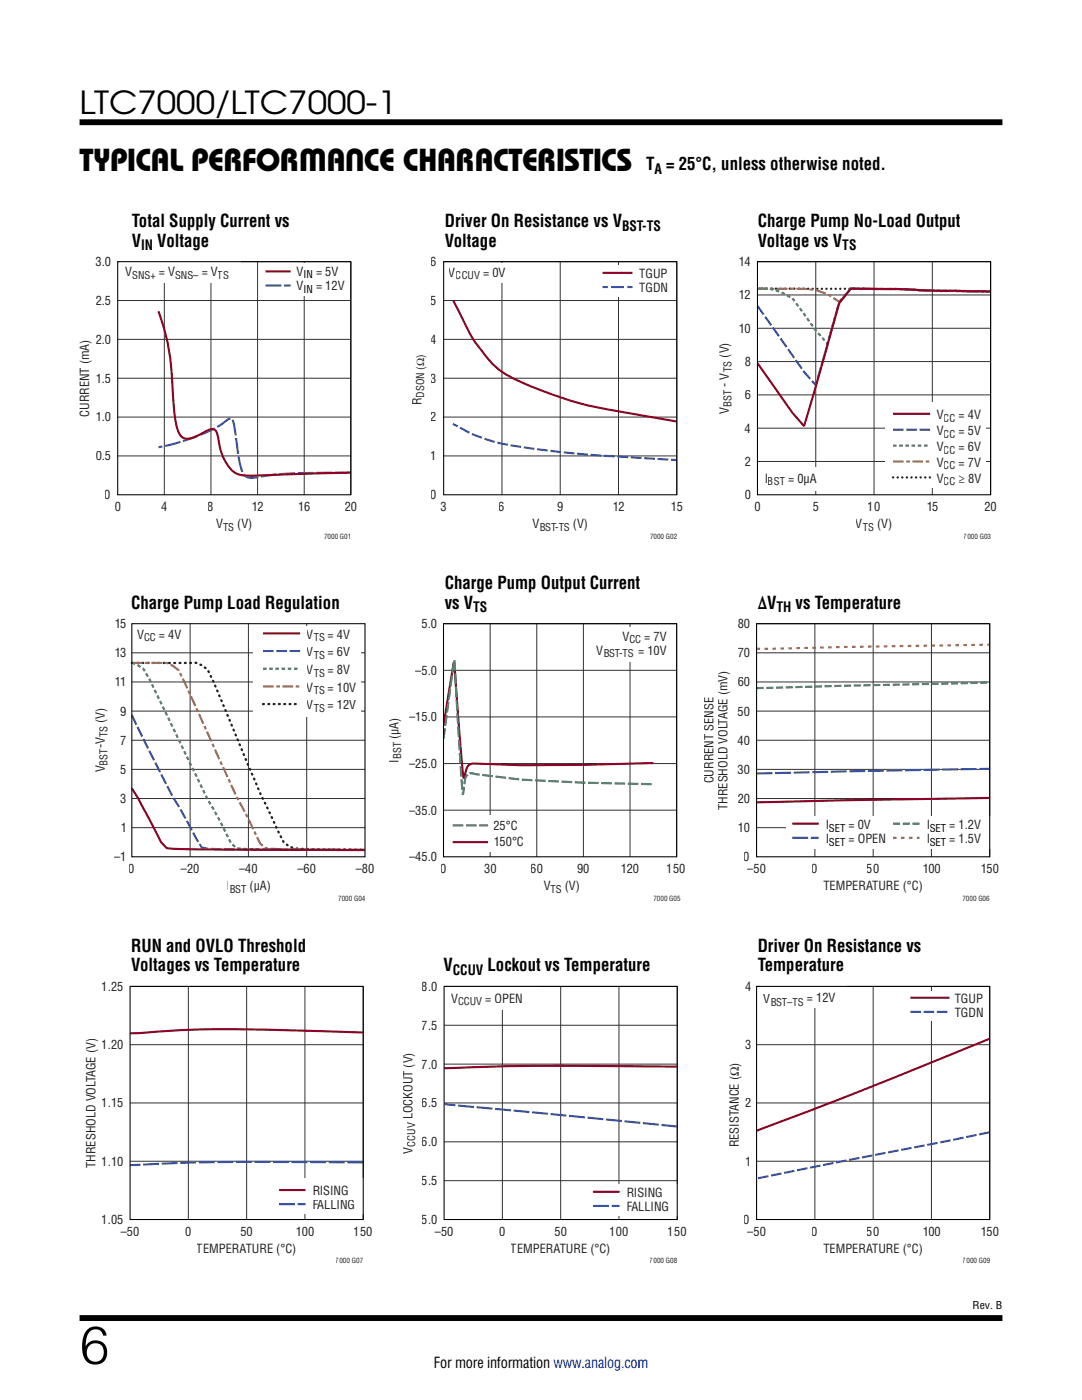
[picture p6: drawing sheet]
<svg xmlns="http://www.w3.org/2000/svg" width="216mm" height="279mm" viewBox="0 0 216 279" stroke-linecap="round" stroke-linejoin="round" font-family="sans-serif">
<path d="M15.9 24.4h184.1M15.9 263h184.1" fill="none" stroke="#000" stroke-width="1.2" stroke-linecap="butt"/>
<path d="M23.5 52.2h46.5v46.5M23.5 60h46.5M32.8 52.2v46.5M42.1 52.2v46.5M51.4 52.2v46.5M60.7 52.2v46.5M23.5 75.5h46.5M23.5 67.7h46.5M23.5 91h46.5M23.5 83.2h46.5" fill="none" stroke="#323232" stroke-width=".2"/>
<path d="M23.8 51.8h24.3v4.6h-24.3z" fill="#fff"/>
<path d="M70 94.4l-1.5-.1a93.7 93.7 0 0 0-18.5 1.1 1.77 1.77 0 0 1-1.7-1.3 68.9 68.9 0 0 1-1.6-9.4l-.4-1.1a1.09 1.09 0 0 0-1.4 .5 33.6 33.6 0 0 1-10.1 4.4l-3.2 .8" fill="none" stroke="#3a52a4" stroke-width=".42" stroke-dasharray="3.2 .5" stroke-linecap="butt"/>
<path d="M31.6 62.1a46.9 46.9 0 0 1 2.9 16.3l.4 5.1a8.1 8.1 0 0 0 1.1 3.4 2.08 2.08 0 0 0 2.6 .4l1.5-.7a4.8 4.8 0 0 1 2.4-1 1.7 1.7 0 0 1 1 1.6 10.2 10.2 0 0 0 3.3 7.1 10.4 10.4 0 0 0 5.6 .6l17.6-.6" fill="none" stroke="#900027" stroke-width=".42"/>
<path d="M23.5 52.2h46.5v46.5h-46.5z" fill="none" stroke="#000" stroke-width=".21"/>
<path d="M51.8 52.6h17.5v6.4h-17.5z" fill="#fff"/>
<path d="M53 54.2h5" fill="none" stroke="#910028" stroke-width=".42"/>
<path d="M53 57h5" fill="none" stroke="#3a52a3" stroke-width=".42" stroke-dasharray="3.2 .5" stroke-linecap="butt"/>
<path d="M151.1 52.2h46.6v46.5M151.1 58.9h46.6M162.8 52.2v46.5M174.4 52.2v46.5M186 52.2v46.5M151.1 78.8h46.6M151.1 72.2h46.6M151.1 65.5h46.6M151.1 92.1h46.6M151.1 85.5h46.6" fill="none" stroke="#323232" stroke-width=".2"/>
<g fill="#fff">
<path d="M152 93.2h12.7v4.6h-12.7z"/>
<path d="M176.7 80.2h19.9v17.1h-19.9z"/>
</g>
<path d="M197.6 58.2l-9.2-.1a269.1 269.1 0 0 0-18.6-.5l-2.4 2.9-7 24.5-2.3-2.6-6.9-9.8M178.2 82.6h7.4" fill="none" stroke="#900027" stroke-width=".42"/>
<path d="M151.2 61.1l9.2 13.1 2.4 2.7 4.6-16.4 2.4-2.9 11.6 .1 4.6 .3 11.6 .1M178.2 85.8h7.4" fill="none" stroke="#3a52a4" stroke-width=".42" stroke-dasharray="2.1 .5" stroke-linecap="butt"/>
<path d="M151.2 57.6h2.3l2.3 .7 2.3 1.2 4.7 6.5 2.3 2.6 2.3-8.1 2.4-2.9 9.3 .1 4.6 .2 13.9 .3M178.2 88.9h7.4" fill="none" stroke="#36864b" stroke-width=".42" stroke-dasharray=".7 .5" stroke-linecap="butt"/>
<path d="M151.2 57.6h9.2l2.4 .3 2.3 .8 2.3 1.5 2.4-2.6 9.3 .1 4.6 .3 11.6 .2 2.3-.1M178.2 92.1h7.4" fill="none" stroke="#b57233" stroke-width=".42" stroke-dasharray="2.1 .5 .7 .5" stroke-linecap="butt"/>
<path d="M151.2 57.6h16.2a312.9 312.9 0 0 1 21 .5l2.3-.1 6.9 .2M178.2 95.3h7.4" fill="none" stroke="#231f20" stroke-width=".46" stroke-dasharray="0 .9"/>
<path d="M151.1 52.2h46.6v46.5h-46.6z" fill="none" stroke="#000" stroke-width=".21"/>
<path d="M88.5 52.2h46.5v46.5M88.5 60h46.5M100.2 52.2v46.5M111.8 52.2v46.5M123.4 52.2v46.5M88.5 75.5h46.5M88.5 67.7h46.5M88.5 91h46.5M88.5 83.2h46.5" fill="none" stroke="#323232" stroke-width=".2"/>
<g fill="#fff">
<path d="M89 52.6h14.5v3.9h-14.5z"/>
<path d="M118.8 52.8h15.8v6.4h-15.8z"/>
</g>
<path d="M120.2 54.5h6M90.5 60l.2 .5a72.7 72.7 0 0 0 4.5 8.4l.4 .4a17.7 17.7 0 0 0 9.5 7.5 76.9 76.9 0 0 0 21.1 5.8l8.8 1.5" fill="none" stroke="#900027" stroke-width=".42"/>
<path d="M120.2 57.3h1.1M125.2 57.3h1M90.4 84.6l.9 .5M133.9 91.8h1.1" fill="none" stroke="#3a52a4" stroke-width=".42"/>
<path d="M121.9 57.3h2.9" fill="none" stroke="#3a52a4" stroke-width=".42" stroke-dasharray="2.6 .6" stroke-linecap="butt"/>
<path d="M133.4 91.7l-13.8-.8-6.5-.6a110.4 110.4 0 0 1-15.2-2.3 26.3 26.3 0 0 1-6.4-2.8" fill="none" stroke="#3a52a4" stroke-width=".42" stroke-dasharray="2.1 .5" stroke-linecap="butt"/>
<path d="M88.5 52.2h46.5v46.5h-46.5z" fill="none" stroke="#000" stroke-width=".21"/>
<path d="M26.3 136.1h46.5M26.3 130.3h46.5M37.9 124.5v46.5M49.6 124.5v46.5M61.2 124.5v46.5M26.3 159.4h46.5M26.3 153.5h46.5M26.3 147.7h46.5M26.3 141.9h46.5M26.3 165.2h46.5" fill="none" stroke="#323232" stroke-width=".2"/>
<path d="M50.6 125h21.5v18.1h-21.5z" fill="#fff"/>
<path d="M52.5 126.4h7.4M26.3 157.3l1.2 1.9 4.6 8.9 1.2 1.2 9.3 .2 30.2 .1" fill="none" stroke="#900027" stroke-width=".42"/>
<path d="M52.5 129.9h7.4M26.3 142.7l2.3 4.8a244.1 244.1 0 0 0 9.3 17.5l2.4 4.1 1.1 .3 9.3 .2h22.1" fill="none" stroke="#3a52a4" stroke-width=".42" stroke-dasharray="2.1 .5" stroke-linecap="butt"/>
<path d="M26.3 132.2l1.2 .5 1.1 .8 1.2 2 5.8 12a277.9 277.9 0 0 0 9.3 18.4l1.2 2.3 1.1 1.1 7 .2 18.6 .1M52.5 133.5h7.4" fill="none" stroke="#36864b" stroke-width=".42" stroke-dasharray=".7 .5 .7 .5" stroke-linecap="butt"/>
<path d="M26.3 132.3h7l1.1 .5 1.2 .9 5.8 12.6a302.6 302.6 0 0 0 9.3 19.6l1.2 2.4 1.2 1 5.8 .2 13.9 .1M52.5 137h7.4" fill="none" stroke="#b57233" stroke-width=".42" stroke-dasharray="2.1 .5 .7 .5" stroke-linecap="butt"/>
<path d="M26.3 132.3h12.8l1.2 .5 1.1 .8 3.5 8a370 370 0 0 0 11.6 26.4l1.2 1a18.8 18.8 0 0 0 5.8 .5l9.3 .1M52.5 140.5h7.4" fill="none" stroke="#231f20" stroke-width=".46" stroke-dasharray=".2 .9"/>
<path d="M26.3 124.5h46.5v46.5h-46.5z" fill="none" stroke="#000" stroke-width=".21"/>
<path d="M88.5 124.5h46.5v46.5M88.5 133.8h46.5M97.8 124.5v46.5M107.1 124.5v46.5M116.4 124.5v46.5M125.7 124.5v46.5M88.5 152.4h46.5M88.5 143.1h46.5M88.5 161.7h46.5" fill="none" stroke="#323232" stroke-width=".2"/>
<g fill="#fff">
<path d="M117.1 125.1h17v6.8h-17z"/>
<path d="M89.3 162.8h13.6v7.2h-13.6z"/>
</g>
<path d="M88.6 147l2.1-15.2 1.1 18.6 .6 8.2 .1-.4a8.9 8.9 0 0 1 .6-3.4 1.35 1.35 0 0 1 1.6-.3l9.3 1.1 12.4 .6 14 .3M90.3 164.7h7.1" fill="none" stroke="#37864b" stroke-width=".42" stroke-dasharray="2.1 .5" stroke-linecap="butt"/>
<path d="M88.6 144.4l2-12.3 1.3 17.1 .6 6.1 .4-1.3a1.63 1.63 0 0 1 1.8-1.6l9.3 .3 12.4-.1 14-.3M90.3 168.1h7.1" fill="none" stroke="#900027" stroke-width=".42"/>
<path d="M88.5 124.5h46.5v46.5h-46.5z" fill="none" stroke="#000" stroke-width=".21"/>
<path d="M151 124.5h46.5v46.5M151 136.1h46.5M151 130.3h46.5M162.6 124.5v46.5M174.2 124.5v46.5M185.9 124.5v46.5M151 159.4h46.5M151 153.5h46.5M151 147.7h46.5M151 141.9h46.5M151 165.2h46.5" fill="none" stroke="#323232" stroke-width=".2"/>
<path d="M156.8 162.8h41.6v6.5h-41.6z" fill="#fff"/>
<path d="M197.4 159.2l-46.4 .9M158.1 164.4h5.3" fill="none" stroke="#900027" stroke-width=".42"/>
<path d="M151 154.4l46.4-1M158.1 167.2h5.3" fill="none" stroke="#3a52a3" stroke-width=".42" stroke-dasharray="3.2 .5" stroke-linecap="butt"/>
<path d="M151 137.3l46.4-1.1M178.2 164.4h5.3" fill="none" stroke="#37854b" stroke-width=".42" stroke-dasharray="1.4 .5" stroke-linecap="butt"/>
<path d="M151 129.5l46.4-.8M178.2 167.2h5.3" fill="none" stroke="#b67334" stroke-width=".42" stroke-dasharray=".7 .9" stroke-linecap="butt"/>
<path d="M151 124.5h46.5v46.5h-46.5z" fill="none" stroke="#000" stroke-width=".21"/>
<path d="M26 196.9h46.5v46.5M37.6 196.9v46.5M49.2 196.9v46.5M60.8 196.9v46.5M26 208.5h46.5M26 231.8h46.5M26 220.1h46.5" fill="none" stroke="#323232" stroke-width=".2"/>
<path d="M54.6 235.2h18.7v7h-18.7z" fill="#fff"/>
<path d="M72.4 206.1l-5.6-.2a329.2 329.2 0 0 0-35.4 0l-5.4 .3M55.7 237.5h5.3" fill="none" stroke="#900027" stroke-width=".42"/>
<path d="M72.4 232l-18.5-.1a444.4 444.4 0 0 0-27.9 .6M55.7 240.3h5.3" fill="none" stroke="#3a52a3" stroke-width=".42" stroke-dasharray="3.2 .5" stroke-linecap="butt"/>
<path d="M26 196.9h46.5v46.5h-46.5z" fill="none" stroke="#000" stroke-width=".21"/>
<path d="M88.6 196.9h46.5v46.5M100.2 196.9v46.5M111.9 196.9v46.5M123.5 196.9v46.5M88.6 212.4h46.5M88.6 204.6h46.5M88.6 235.6h46.5M88.6 227.9h46.5M88.6 220.1h46.5" fill="none" stroke="#323232" stroke-width=".2"/>
<g fill="#fff">
<path d="M89.5 196.8h17.9v4.6h-17.9z"/>
<path d="M117.3 236.2h18.6v6.4h-18.6z"/>
</g>
<path d="M135.1 212.8l-29.1-.1-17.3 .5M118.4 237.9h5.2" fill="none" stroke="#900027" stroke-width=".42"/>
<path d="M135.1 224.8l-46.3-4.5M118.4 240.7h5.2" fill="none" stroke="#3a52a3" stroke-width=".42" stroke-dasharray="3.2 .5" stroke-linecap="butt"/>
<path d="M88.6 196.9h46.5v46.5h-46.5z" fill="none" stroke="#000" stroke-width=".21"/>
<path d="M151 196.9h46.5v46.5M162.6 196.9v46.5M174.2 196.9v46.5M185.9 196.9v46.5M151 208.5h46.5M151 231.8h46.5M151 220.1h46.5" fill="none" stroke="#323232" stroke-width=".2"/>
<g fill="#fff">
<path d="M151.7 196.6h17.3v4.6h-17.3z"/>
<path d="M180.6 197.8h14.5v5.9h-14.5z"/>
</g>
<path d="M181.6 199.1h7.9M197.4 207.3l-26.5 10.8-19.9 7.5" fill="none" stroke="#900027" stroke-width=".42"/>
<path d="M181.6 201.9h7.9M197.5 226l-46.6 9.2" fill="none" stroke="#3a52a4" stroke-width=".42" stroke-dasharray="2.1 .5" stroke-linecap="butt"/>
<path d="M151 196.9h46.5v46.5h-46.5z" fill="none" stroke="#000" stroke-width=".21"/>
<text font-size="10.6" x="15.9" y="272.2">6</text>
<g font-size="6.3">
<text x="15.9" y="22.8">LTC7000/LTC7000-1</text>
<text x="15.9" y="34.1">TYPICAL PERFORMANCE CHARACTERISTICS</text>
</g>
<g font-size="3.5">
<text x="128.9" y="34">T = 25°C, unless otherwise noted.</text>
<text x="26.3" y="45.3">Total Supply Current vs</text>
<text x="88.7" y="45.3">Driver On Resistance vs V</text>
<text x="151.2" y="45.3">Charge Pump No-Load Output</text>
<text x="26.3" y="49.2">V</text>
<text x="31.4" y="49.2">Voltage</text>
<text x="88.7" y="49.2">Voltage</text>
<text x="151.2" y="49.2">Voltage vs V</text>
<text x="88.7" y="117.6">Charge Pump Output Current</text>
<text x="26.2" y="121.5">Charge Pump Load Regulation</text>
<text x="88.7" y="121.5">vs V</text>
<text x="151.2" y="121.5">∆V</text>
<text x="158.7" y="121.5">vs Temperature</text>
<text x="26.2" y="189.9">RUN and OVLO Threshold</text>
<text x="151.2" y="189.9">Driver On Resistance vs</text>
<text x="26.2" y="193.8">Voltages vs Temperature</text>
<text x="88.5" y="193.8">V</text>
<text x="97.3" y="193.8">Lockout vs Temperature</text>
<text x="151.2" y="193.8">Temperature</text>
</g>
<text font-size="3" x="86.6" y="273.1">For more information www.analog.com</text>
<g font-size="2.8">
<text x="130.6" y="34.7">A</text>
<text x="124.1" y="46">BST-TS</text>
<text x="28.2" y="49.9">IN</text>
<text x="168.1" y="49.9">TS</text>
<text x="94.4" y="122.2">TS</text>
<text x="154.9" y="122.2">TH</text>
<text x="90.3" y="194.5">CCUV</text>
</g>
<g font-size="2.5" fill="#231f20">
<text x="19.1" y="53.1">3.0</text>
<text x="86" y="53.1">6</text>
<text x="147.3" y="53.1">14</text>
<text x="25" y="55.1">V</text>
<text x="31.7" y="55.1">= V</text>
<text x="40.2" y="55.1">= V</text>
<text x="59.2" y="55.1">V</text>
<text x="59.2" y="57.9">V</text>
<text x="63.1" y="55.1">= 5V</text>
<text x="63.1" y="57.9">= 12V</text>
<text x="89.6" y="55.2">V</text>
<text x="96.4" y="55.2">= 0V</text>
<text x="127.6" y="55.5">TGUP</text>
<text x="127.6" y="58.3">TGDN</text>
<text x="147.3" y="59.7">12</text>
<text x="19.1" y="60.9">2.5</text>
<text x="86" y="60.9">5</text>
<text x="19.1" y="68.6">2.0</text>
<text x="86" y="68.6">4</text>
<text x="145.5" y="71.4" transform="rotate(-90 145.5 71.4)">(V)</text>
<text x="147.3" y="66.4">10</text>
<text x="19.1" y="76.4">1.5</text>
<text x="86" y="76.4">3</text>
<text x="145.5" y="77.2" transform="rotate(-90 145.5 77.2)">- V</text>
<text x="148.6" y="73">8</text>
<text x="17.8" y="83.2" transform="rotate(-90 17.8 83.2)">CURRENT (mA)</text>
<text x="84.1" y="80.9" transform="rotate(-90 84.1 80.9)">R</text>
<text x="145.5" y="82.6" transform="rotate(-90 145.5 82.6)">V</text>
<text x="148.6" y="79.7">6</text>
<text x="186.9" y="83.6">V</text>
<text x="191.3" y="83.6">= 4V</text>
<text x="19.1" y="84.1">1.0</text>
<text x="86" y="84.1">2</text>
<text x="148.6" y="86.3">4</text>
<text x="186.9" y="86.8">V</text>
<text x="186.9" y="90">V</text>
<text x="191.3" y="86.8">= 5V</text>
<text x="191.3" y="90">= 6V</text>
<text x="19.1" y="91.9">0.5</text>
<text x="86" y="91.9">1</text>
<text x="148.6" y="93">2</text>
<text x="186.9" y="93.2">V</text>
<text x="191.3" y="93.2">= 7V</text>
<text x="20.9" y="99.6">0</text>
<text x="22.9" y="102">0</text>
<text x="32.2" y="102">4</text>
<text x="41.5" y="102">8</text>
<text x="50.2" y="102">12</text>
<text x="59.5" y="102">16</text>
<text x="68.8" y="102">20</text>
<text x="86" y="99.6">0</text>
<text x="87.9" y="102">3</text>
<text x="99.5" y="102">6</text>
<text x="111.2" y="102">9</text>
<text x="122.2" y="102">12</text>
<text x="133.8" y="102">15</text>
<text x="148.6" y="99.6">0</text>
<text x="150.5" y="102">0</text>
<text x="152.6" y="96.3">I</text>
<text x="157.3" y="96.3">= 0µA</text>
<text x="162.2" y="102">5</text>
<text x="173.2" y="102">10</text>
<text x="184.8" y="102">15</text>
<text x="186.9" y="96.3">V</text>
<text x="191.3" y="96.3">≥ 8V</text>
<text x="196.4" y="102">20</text>
<text x="43.1" y="105.4">V</text>
<text x="47.4" y="105.4">(V)</text>
<text x="106.2" y="105.4">V</text>
<text x="114.3" y="105.4">(V)</text>
<text x="170.8" y="105.4">V</text>
<text x="175" y="105.4">(V)</text>
<text x="22.8" y="125.4">15</text>
<text x="84.1" y="125.4">5.0</text>
<text x="147.2" y="125.4">80</text>
<text x="22.8" y="131.2">13</text>
<text x="27.4" y="127.4">V</text>
<text x="31.7" y="127.4">= 4V</text>
<text x="61.2" y="127.5">V</text>
<text x="61.2" y="131">V</text>
<text x="65.4" y="127.5">= 4V</text>
<text x="65.4" y="131">= 6V</text>
<text x="119" y="130.7">V</text>
<text x="124.2" y="127.9">V</text>
<text x="127.3" y="130.7">= 10V</text>
<text x="128.6" y="127.9">= 7V</text>
<text x="147.2" y="131.2">70</text>
<text x="22.8" y="137">11</text>
<text x="61.2" y="134.5">V</text>
<text x="65.4" y="134.5">= 8V</text>
<text x="82.9" y="134.7">–5.0</text>
<text x="147.2" y="137">60</text>
<text x="24" y="142.8">9</text>
<text x="61.2" y="138">V</text>
<text x="61.2" y="141.6">V</text>
<text x="65.4" y="138">= 10V</text>
<text x="65.4" y="141.6">= 12V</text>
<text x="81.6" y="144">–15.0</text>
<text x="147.2" y="142.8">50</text>
<text x="20.9" y="149.4" transform="rotate(-90 20.9 149.4)">-V</text>
<text x="20.9" y="144.3" transform="rotate(-90 20.9 144.3)">(V)</text>
<text x="24" y="148.6">7</text>
<text x="79.5" y="147.5" transform="rotate(-90 79.5 147.5)">(µA)</text>
<text x="147.2" y="148.6">40</text>
<text x="20.9" y="154.2" transform="rotate(-90 20.9 154.2)">V</text>
<text x="24" y="154.4">5</text>
<text x="79.5" y="152.2" transform="rotate(-90 79.5 152.2)">I</text>
<text x="81.6" y="153.3">–25.0</text>
<text x="147.2" y="154.4">30</text>
<text x="24" y="160.2">3</text>
<text x="142.4" y="156.3" transform="rotate(-90 142.4 156.3)">CURRENT SENSE</text>
<text x="145.2" y="161.6" transform="rotate(-90 145.2 161.6)">THRESHOLD VOLTAGE (mV)</text>
<text x="147.2" y="160.2">20</text>
<text x="24" y="166.1">1</text>
<text x="81.6" y="162.6">–35.0</text>
<text x="98.5" y="165.7">25°C</text>
<text x="147.2" y="166.1">10</text>
<text x="164.7" y="165.4">I</text>
<text x="169.3" y="165.4">= 0V</text>
<text x="184.8" y="165.4">I</text>
<text x="189.4" y="165.4">= 1.2V</text>
<text x="22.8" y="171.9">–1</text>
<text x="81.6" y="171.9">–45.0</text>
<text x="98.5" y="168.9">150°C</text>
<text x="148.4" y="171.9">0</text>
<text x="164.7" y="168.3">I</text>
<text x="169.3" y="168.3">= OPEN</text>
<text x="184.8" y="168.3">I</text>
<text x="189.4" y="168.3">= 1.5V</text>
<text x="25.7" y="174.2">0</text>
<text x="36.1" y="174.2">–20</text>
<text x="45.1" y="177.7">I</text>
<text x="47.7" y="174.2">–40</text>
<text x="49.8" y="177.7">(µA)</text>
<text x="59.3" y="174.2">–60</text>
<text x="71" y="174.2">–80</text>
<text x="88" y="174.2">0</text>
<text x="96.6" y="174.2">30</text>
<text x="105.9" y="174.2">60</text>
<text x="108.5" y="177.7">V</text>
<text x="112.7" y="177.7">(V)</text>
<text x="115.2" y="174.2">90</text>
<text x="123.8" y="174.2">120</text>
<text x="133.1" y="174.2">150</text>
<text x="149.1" y="174.2">–50</text>
<text x="162" y="174.2">0</text>
<text x="164.3" y="177.7">TEMPERATURE (°C)</text>
<text x="173" y="174.2">50</text>
<text x="184" y="174.2">100</text>
<text x="195.6" y="174.2">150</text>
<text x="20.3" y="197.7">1.25</text>
<text x="84.2" y="197.7">8.0</text>
<text x="148.7" y="197.7">4</text>
<text x="90" y="200.1">V</text>
<text x="96.8" y="200.1">= OPEN</text>
<text x="152.3" y="200.2">V</text>
<text x="161" y="199.9">= 12V</text>
<text x="190.5" y="200.2">TGUP</text>
<text x="190.5" y="203">TGDN</text>
<text x="20.3" y="209.4">1.20</text>
<text x="84.2" y="205.5">7.5</text>
<text x="148.7" y="209.4">3</text>
<text x="84.2" y="213.2">7.0</text>
<text x="20.3" y="221">1.15</text>
<text x="84.2" y="221">6.5</text>
<text x="148.7" y="221">2</text>
<text x="82.3" y="223.4" transform="rotate(-90 82.3 223.4)">LOCKOUT (V)</text>
<text x="19" y="233.1" transform="rotate(-90 19 233.1)">THRESHOLD VOLTAGE (V)</text>
<text x="20.3" y="232.6">1.10</text>
<text x="82.3" y="230.2" transform="rotate(-90 82.3 230.2)">V</text>
<text x="84.2" y="228.8">6.0</text>
<text x="147.4" y="229" transform="rotate(-90 147.4 229)">RESISTANCE (Ω)</text>
<text x="148.7" y="232.6">1</text>
<text x="62.3" y="238.6">RISING</text>
<text x="84.2" y="236.5">5.5</text>
<text x="125" y="238.9">RISING</text>
<text x="20.3" y="244.3">1.05</text>
<text x="62.3" y="241.4">FALLING</text>
<text x="84.2" y="244.3">5.0</text>
<text x="125" y="241.7">FALLING</text>
<text x="148.4" y="244.3">0</text>
<text x="24.1" y="246.6">–50</text>
<text x="37" y="246.6">0</text>
<text x="39.3" y="250.1">TEMPERATURE (°C)</text>
<text x="48" y="246.6">50</text>
<text x="59" y="246.6">100</text>
<text x="70.6" y="246.6">150</text>
<text x="86.8" y="246.6">–50</text>
<text x="99.6" y="246.6">0</text>
<text x="101.9" y="250.1">TEMPERATURE (°C)</text>
<text x="110.6" y="246.6">50</text>
<text x="121.7" y="246.6">100</text>
<text x="133.3" y="246.6">150</text>
<text x="149.1" y="246.6">–50</text>
<text x="162" y="246.6">0</text>
<text x="164.3" y="250.1">TEMPERATURE (°C)</text>
<text x="173" y="246.6">50</text>
<text x="184" y="246.6">100</text>
<text x="195.6" y="246.6">150</text>
</g>
<g font-size="2.1" fill="#231f20">
<text x="26.4" y="55.6">SNS+</text>
<text x="34.9" y="55.6">SNS–</text>
<text x="43.5" y="55.6">TS</text>
<text x="91" y="55.7">CCUV</text>
<text x="146" y="74.2" transform="rotate(-90 146 74.2)">TS</text>
<text x="84.6" y="79.4" transform="rotate(-90 84.6 79.4)">DSON (Ω)</text>
<text x="146" y="81.2" transform="rotate(-90 146 81.2)">BST</text>
<text x="188.3" y="84.2">CC</text>
<text x="188.3" y="87.3">CC</text>
<text x="188.3" y="90.5">CC</text>
<text x="188.3" y="93.7">CC</text>
<text x="153.2" y="96.9">BST</text>
<text x="188.3" y="96.9">CC</text>
<text x="44.5" y="105.9">TS</text>
<text x="107.6" y="105.9">BST-TS</text>
<text x="172.2" y="105.9">TS</text>
<text x="28.7" y="128">CC</text>
<text x="62.6" y="128">TS</text>
<text x="62.6" y="131.5">TS</text>
<text x="120.4" y="131.2">BST-TS</text>
<text x="125.6" y="128.4">CC</text>
<text x="62.6" y="135">TS</text>
<text x="62.6" y="138.6">TS</text>
<text x="62.6" y="142.1">TS</text>
<text x="21.4" y="147.2" transform="rotate(-90 21.4 147.2)">TS</text>
<text x="21.4" y="152.8" transform="rotate(-90 21.4 152.8)">BST</text>
<text x="80" y="151.5" transform="rotate(-90 80 151.5)">BST</text>
<text x="45.8" y="178.2">BST</text>
<text x="109.9" y="178.2">TS</text>
<text x="91.4" y="200.6">CCUV</text>
<text x="153.7" y="200.8">BST–TS</text>
<text x="82.8" y="228.8" transform="rotate(-90 82.8 228.8)">CCUV</text>
</g>
<g font-size="2.1">
<text x="60.6" y="55.6">IN</text>
<text x="60.6" y="58.4">IN</text>
<text x="165.4" y="166">SET</text>
<text x="185.5" y="166">SET</text>
<text x="165.4" y="168.8">SET</text>
<text x="185.5" y="168.8">SET</text>
<text x="194.1" y="261.2">Rev. B</text>
</g>
<g font-size="1.4" fill="#231f20">
<text x="64.7" y="107.5">7000 G01</text>
<text x="129.7" y="107.5">7000 G02</text>
<text x="192.3" y="107.5">7000 G03</text>
<text x="67.5" y="179.7">7000 G04</text>
<text x="130.4" y="179.7">7000 G05</text>
<text x="192" y="179.7">7000 G06</text>
<text x="67" y="252.1">7000 G07</text>
<text x="129.7" y="252.1">7000 G08</text>
<text x="192.1" y="252.1">7000 G09</text>
</g>
</svg>
